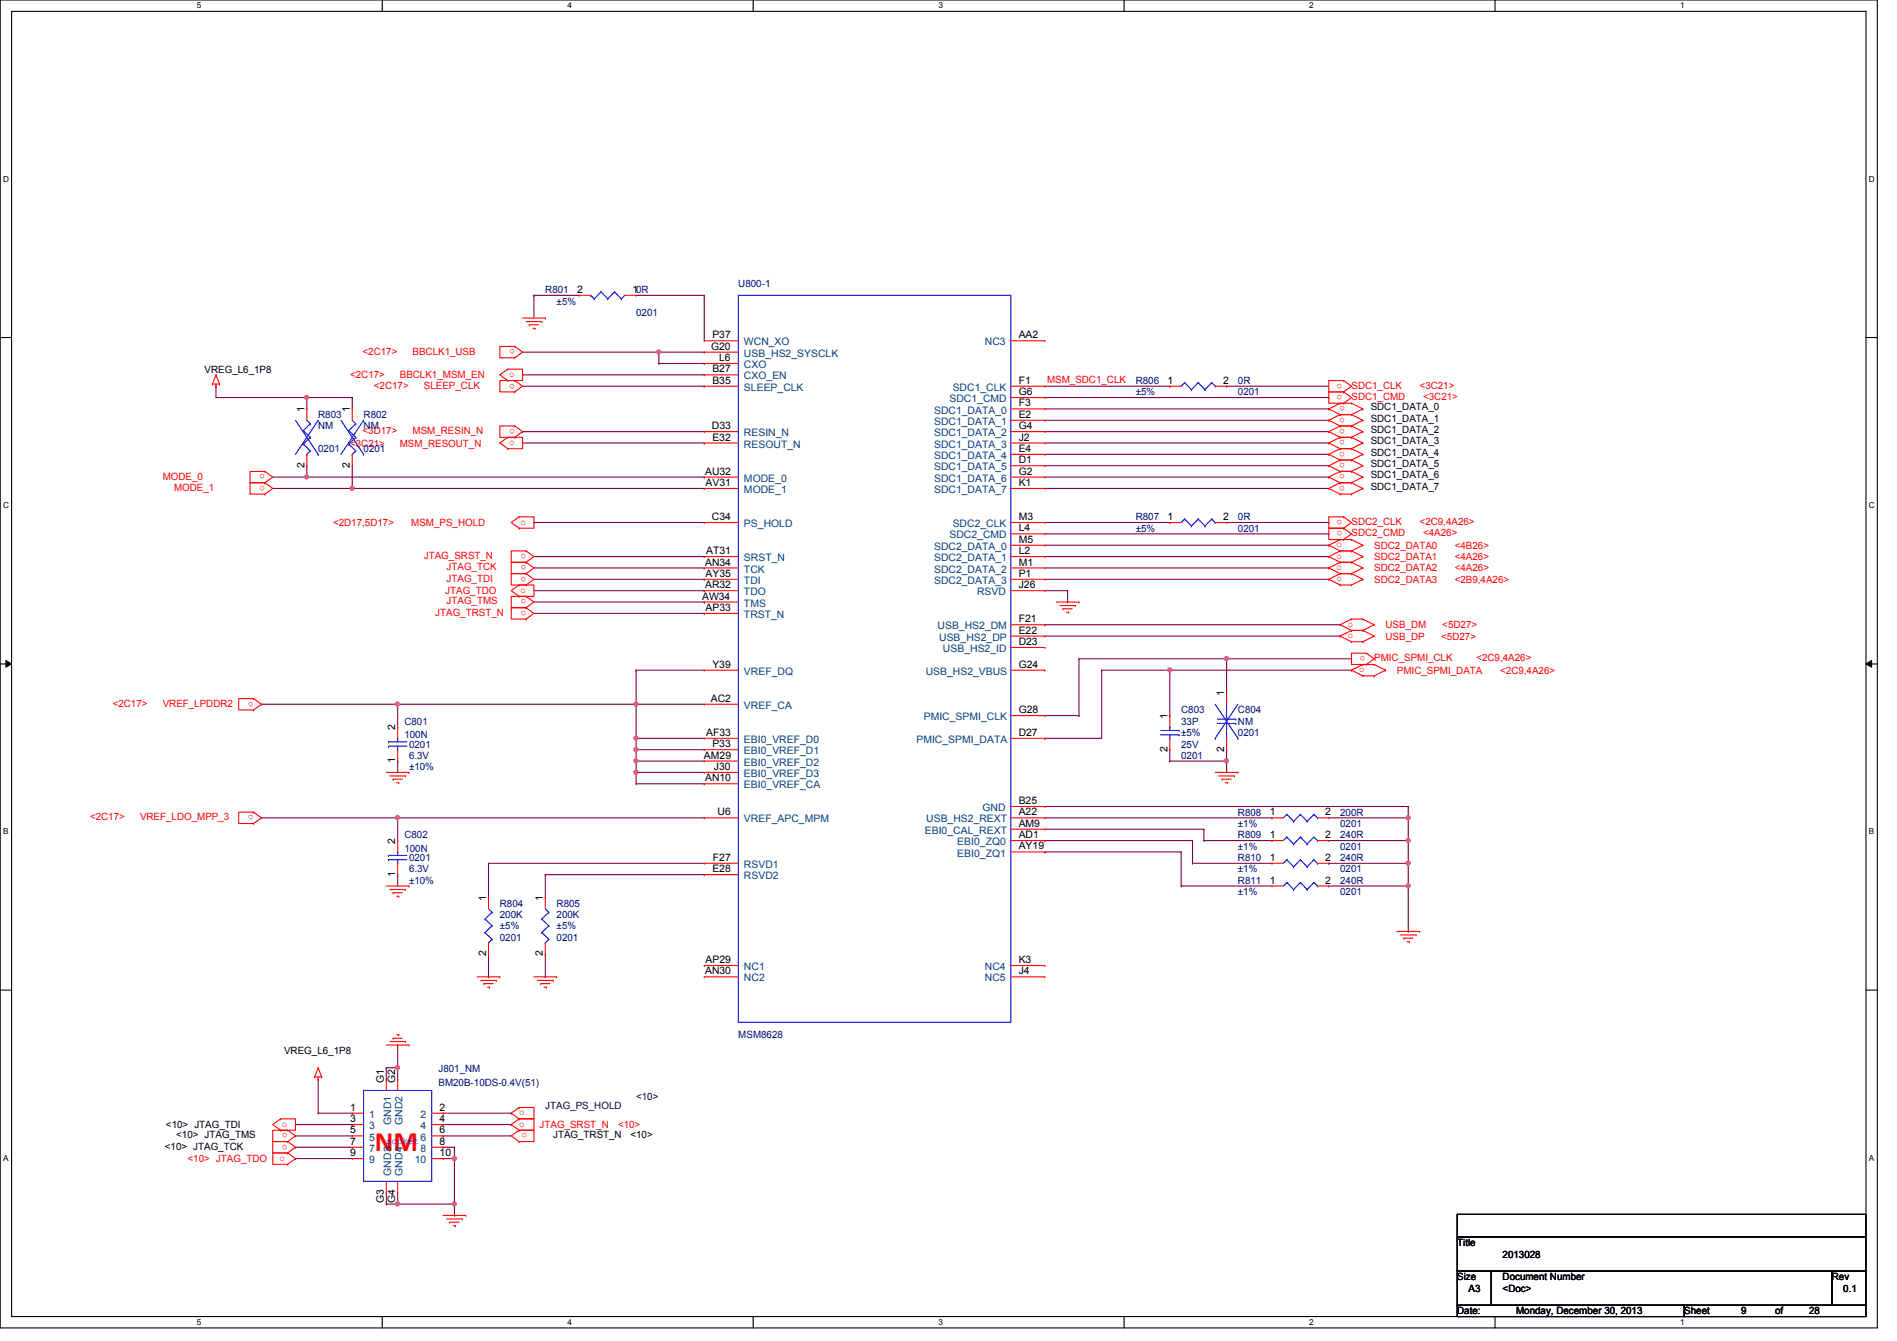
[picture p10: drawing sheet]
<svg xmlns="http://www.w3.org/2000/svg" width="297mm" height="210mm" viewBox="0 0 297 210" stroke-linecap="round" stroke-linejoin="round" font-family="sans-serif">
<path d="M0 0h294v207.9h-294zM1.8 1.8h290.4v204.3h-290.4z" fill="none" stroke="#000" stroke-width=".17"/>
<g fill="#fff">
<path d="M30.8 .2h.7v1.4h-.7z"/>
<path d="M30.8 206.2h.7v1.4h-.7z"/>
</g>
<path d="M59.9 0v1.8M59.9 206.1v1.8" fill="none" stroke="#000" stroke-width=".17"/>
<g fill="#fff">
<path d="M88.9 .2h.6v1.4h-.6z"/>
<path d="M88.9 206.2h.6v1.4h-.6z"/>
</g>
<path d="M117.9 0v1.8M117.9 206.1v1.8" fill="none" stroke="#000" stroke-width=".17"/>
<g fill="#fff">
<path d="M146.9 .2h.7v1.4h-.7z"/>
<path d="M146.9 206.2h.7v1.4h-.7z"/>
</g>
<path d="M176 0v1.8M176 206.1v1.8" fill="none" stroke="#000" stroke-width=".17"/>
<g fill="#fff">
<path d="M205 .2h.7v1.4h-.7z"/>
<path d="M205 206.2h.7v1.4h-.7z"/>
</g>
<path d="M234.1 0v1.8M234.1 206.1v1.8" fill="none" stroke="#000" stroke-width=".17"/>
<g fill="#fff">
<path d="M263.1 .2h.7v1.4h-.7z"/>
<path d="M263.1 206.2h.7v1.4h-.7z"/>
<path d="M.5 27.3h.9v1.4h-.9z"/>
<path d="M292.6 27.3h.9v1.4h-.9z"/>
<path d="M.5 78.4h.9v1.4h-.9z"/>
<path d="M292.6 78.4h.9v1.4h-.9z"/>
</g>
<path d="M0 52.8h1.8M292.2 52.8h1.8" fill="none" stroke="#000" stroke-width=".17"/>
<g fill="#fff">
<path d="M.5 129.5h.8v1.4h-.8z"/>
<path d="M292.6 129.5h.9v1.4h-.9z"/>
</g>
<path d="M0 103.9h1.8M292.2 103.9h1.8" fill="none" stroke="#000" stroke-width=".17"/>
<path d="M.9 103.4l.9 .5-.9 .5zM292.2 103.9l.9-.5v1z" fill="#000"/>
<path d="M.9 103.4l.9 .5-.9 .5zM292.2 103.9l.9-.5v1z" fill="none" stroke="#000" stroke-width=".16"/>
<g fill="#fff">
<path d="M.5 180.5h.8v1.4h-.8z"/>
<path d="M292.6 180.5h.9v1.4h-.9z"/>
</g>
<path d="M0 155h1.8M292.2 155h1.8" fill="none" stroke="#000" stroke-width=".17"/>
<path d="M81.8 55.1h21.4M83.6 46.2h.1M83.6 46.2h7.1M103.2 55.1h.1M110.3 46.2h.1M110.3 46.2v7.1" fill="none" stroke="#800040" stroke-width=".17"/>
<circle cx="103.1" cy="55.1" r=".32" fill="#f0f"/>
<circle cx="103.1" cy="55.1" r=".32" fill="none" stroke="#f0f" stroke-width=".17"/>
<g fill="none" stroke="#800040" stroke-width=".17">
<path d="M81.8 58.7h.1M81.8 58.7h28.5M42.7 74.7h67.6M42.7 76.5h12.5M48 74.7h.1M48 72.9v1.8M55.2 76.5h.1M81.8 67.6h.1M81.8 60.5h28.5M81.8 67.6h28.5M81.8 69.3h28.5M110.3 60.5h.1"/>
<path d="M110.3 69.3h.1M110.3 74.7h.1M83.6 81.8h.1M83.6 81.8h26.7M83.6 87.1h26.7M83.6 88.9h26.7M83.6 90.7h26.7M83.6 92.5h26.7M83.6 94.2h26.7M83.6 96h26.7M110.3 87.1h.1M110.3 88.9h.1"/>
<path d="M110.3 90.7h.1M110.3 92.5h.1M110.3 94.2h.1M110.3 96h.1"/>
</g>
<circle cx="48" cy="74.6" r=".32" fill="#f0f"/>
<circle cx="48" cy="74.6" r=".32" fill="none" stroke="#f0f" stroke-width=".17"/>
<path d="M55.2 76.5h.1M55.2 72.9v3.6M55.2 76.5h55.1M110.3 76.5h.1" fill="none" stroke="#800040" stroke-width=".17"/>
<circle cx="55.1" cy="76.4" r=".32" fill="#f0f"/>
<circle cx="55.1" cy="76.4" r=".32" fill="none" stroke="#f0f" stroke-width=".17"/>
<path d="M33.8 62.2h14.2M48 62.2h.1M55.2 62.2h.1M55.2 62.2v1.8" fill="none" stroke="#800040" stroke-width=".17"/>
<circle cx="48" cy="62.2" r=".32" fill="#f0f"/>
<circle cx="48" cy="62.2" r=".32" fill="none" stroke="#f0f" stroke-width=".17"/>
<path d="M33.8 60.5h.1M33.8 60.5v1.7M48 62.2h.1M48 62.2v1.8M48 62.2h7.2M55.2 62.2h.1M99.6 104.9h.1M99.6 104.9h10.7M99.6 104.9v5.3" fill="none" stroke="#800040" stroke-width=".17"/>
<circle cx="99.6" cy="110.2" r=".32" fill="#f0f"/>
<circle cx="99.6" cy="110.2" r=".32" fill="none" stroke="#f0f" stroke-width=".17"/>
<path d="M99.6 110.2h.1M99.6 115.6h.1M99.6 117.3h.1M99.6 110.2h10.7M99.6 110.2v7.1M99.6 115.6h10.7M99.6 122.7h10.7M110.3 122.7h.1" fill="none" stroke="#800040" stroke-width=".17"/>
<circle cx="99.6" cy="115.5" r=".32" fill="#f0f"/>
<circle cx="99.6" cy="115.5" r=".32" fill="none" stroke="#f0f" stroke-width=".17"/>
<path d="M99.6 117.3h.1M99.6 119.1h.1M99.6 117.3h10.7M99.6 117.3v1.8" fill="none" stroke="#800040" stroke-width=".17"/>
<circle cx="99.6" cy="117.3" r=".32" fill="#f0f"/>
<circle cx="99.6" cy="117.3" r=".32" fill="none" stroke="#f0f" stroke-width=".17"/>
<circle cx="99.6" cy="119.1" r=".32" fill="#f0f"/>
<circle cx="99.6" cy="119.1" r=".32" fill="none" stroke="#f0f" stroke-width=".17"/>
<path d="M99.6 119.1h.1M99.6 119.1h10.7M99.6 119.1v3.6M99.6 120.9h.1M99.6 122.7h.1M99.6 120.9h10.7" fill="none" stroke="#800040" stroke-width=".17"/>
<circle cx="99.6" cy="120.9" r=".32" fill="#f0f"/>
<circle cx="99.6" cy="120.9" r=".32" fill="none" stroke="#f0f" stroke-width=".17"/>
<path d="M40.9 110.2h.1M40.9 110.2h58.7M62.3 110.2h.1M62.3 110.2v3.6" fill="none" stroke="#800040" stroke-width=".17"/>
<circle cx="62.2" cy="110.2" r=".32" fill="#f0f"/>
<circle cx="62.2" cy="110.2" r=".32" fill="none" stroke="#f0f" stroke-width=".17"/>
<path d="M62.3 119.1h.1M62.3 119.1v1.8M40.9 128h.1M40.9 128h69.4M62.3 136.9h.1M62.3 128h.1M62.3 128v3.6M62.3 136.9v1.8" fill="none" stroke="#800040" stroke-width=".17"/>
<circle cx="62.2" cy="128" r=".32" fill="#f0f"/>
<circle cx="62.2" cy="128" r=".32" fill="none" stroke="#f0f" stroke-width=".17"/>
<g fill="none" stroke="#800040" stroke-width=".17">
<path d="M163.6 60.5h19.6M163.6 62.2h44.5M163.6 64h44.5M163.6 65.8h44.5M163.6 67.6h44.5M163.6 69.3h44.5M163.6 71.1h44.5M163.6 72.9h44.5M163.6 74.7h44.5M163.6 76.5h44.5M183.2 60.5h.1M192.1 60.5h.1"/>
<path d="M192.1 60.5h16M208.1 62.2h.1M208.1 64h.1M208.1 65.8h.1M208.1 67.6h.1M208.1 69.3h.1M208.1 71.1h.1M208.1 72.9h.1M208.1 74.7h.1M208.1 76.5h.1M163.6 97.8h.1M163.6 81.8h19.6"/>
<path d="M163.6 83.6h44.5M163.6 85.3h44.5M163.6 87.1h44.5M163.6 88.9h44.5M163.6 90.7h44.5M163.6 92.5h3.6M163.6 97.8h46.2M163.6 99.6h46.2M167.2 92.5h.1M167.2 94.2h.1M167.2 92.5v1.7M183.2 81.8h.1"/>
<path d="M192.1 81.8h16M208.1 81.8h.1M208.1 83.6h.1M208.1 85.3h.1M208.1 87.1h.1M208.1 88.9h.1M208.1 90.7h.1M209.8 99.6h.1M163.6 115.6h.1M163.6 112h5.3M168.9 112h.1M168.9 103.1h.1"/>
<path d="M168.9 103.1v8.9M168.9 103.1h23.2M172.5 104.9h.1M172.5 104.9h10.7M172.5 104.9v10.7h-8.9M183.2 104.9h.1M192.1 103.1h.1M192.1 103.1v5.4M76.5 135.1h.1M76.5 135.1h33.8M76.5 135.1v5.4M85.4 136.9h.1"/>
<path d="M85.4 136.9v3.6M85.4 136.9h24.9M110.3 136.9h.1M76.5 140.5h.1M76.5 152.9h.1M76.5 149.4v3.5M85.4 152.9h.1M85.4 149.4v3.5"/>
</g>
<circle cx="192" cy="103.1" r=".32" fill="#f0f"/>
<circle cx="192" cy="103.1" r=".32" fill="none" stroke="#f0f" stroke-width=".17"/>
<path d="M183.2 112h.1M183.2 104.9v7.1M192.1 103.1h19.5M211.6 103.1h.1" fill="none" stroke="#800040" stroke-width=".17"/>
<circle cx="183.1" cy="104.9" r=".32" fill="#f0f"/>
<circle cx="183.1" cy="104.9" r=".32" fill="none" stroke="#f0f" stroke-width=".17"/>
<path d="M183.2 119.1h.1M183.2 104.9h28.4M183.2 117.3v1.8M183.2 119.1h8.9M192.1 119.1h.1M211.6 104.9h.1" fill="none" stroke="#800040" stroke-width=".17"/>
<circle cx="192" cy="119.1" r=".32" fill="#f0f"/>
<circle cx="192" cy="119.1" r=".32" fill="none" stroke="#f0f" stroke-width=".17"/>
<path d="M192.1 119.1h.1M192.1 117.3h.1M192.1 117.3v3.6M163.6 126.2h56.9M208.1 128h12.4M220.5 126.2h.1M220.5 128h.1M220.5 131.6h.1M220.5 126.2v5.4" fill="none" stroke="#800040" stroke-width=".17"/>
<circle cx="220.5" cy="128" r=".32" fill="#f0f"/>
<circle cx="220.5" cy="128" r=".32" fill="none" stroke="#f0f" stroke-width=".17"/>
<circle cx="220.5" cy="131.5" r=".32" fill="#f0f"/>
<circle cx="220.5" cy="131.5" r=".32" fill="none" stroke="#f0f" stroke-width=".17"/>
<g fill="none" stroke="#800040" stroke-width=".17">
<path d="M163.6 131.6h.1M163.6 128h35.6M163.6 129.8h24.9M163.6 131.6h23.1M186.7 135.1h.1M186.7 131.6h.1M186.7 135.1h12.5M186.7 131.6v3.5M188.5 129.8h.1M188.5 131.6h.1M188.5 129.8v1.8M188.5 131.6h10.7"/>
<path d="M199.2 128h.1M199.2 131.6h.1M208.1 135.1h.1M208.1 131.6h12.4M208.1 135.1h12.4M220.5 131.6h.1M220.5 135.1h.1M220.5 138.7h.1M220.5 131.6v7.1"/>
</g>
<circle cx="220.5" cy="135.1" r=".32" fill="#f0f"/>
<circle cx="220.5" cy="135.1" r=".32" fill="none" stroke="#f0f" stroke-width=".17"/>
<path d="M185 133.3h.1M185 138.7h.1M185 133.3v5.4M185 138.7h14.2M208.1 138.7h12.4M220.5 138.7h.1M220.5 138.7v7.1M220.5 145.8h.1" fill="none" stroke="#800040" stroke-width=".17"/>
<circle cx="220.5" cy="138.7" r=".32" fill="#f0f"/>
<circle cx="220.5" cy="138.7" r=".32" fill="none" stroke="#f0f" stroke-width=".17"/>
<g fill="none" stroke="#800040" stroke-width=".17">
<path d="M83.6 46.2h.1M83.6 46.2v3.6M99.6 46.2h10.7M110.3 46.2h.1M163.6 133.3h.1M163.6 133.3h21.4M69.4 177.8h.1M69.4 179.6h1.8M69.4 174.2h10.6M69.4 177.8h10.6M71.2 179.6h.1M71.2 179.6v1.8"/>
<path d="M80 174.2h.1M46.3 181.4h.1M46.3 181.4h8.9M60.5 188.5h.1M60.5 186.7v1.8M62.3 188.5h.1M62.3 186.7v1.8M62.3 188.5h8.9M71.2 181.4h.1M71.2 188.5h.1"/>
</g>
<circle cx="62.2" cy="188.4" r=".32" fill="#f0f"/>
<circle cx="62.2" cy="188.4" r=".32" fill="none" stroke="#f0f" stroke-width=".17"/>
<path d="M60.5 188.5h1.8M62.3 188.5h.1M71.2 190.2h.1M71.2 188.5h.1M71.2 181.4v8.8" fill="none" stroke="#800040" stroke-width=".17"/>
<circle cx="71.1" cy="181.3" r=".32" fill="#f0f"/>
<circle cx="71.1" cy="181.3" r=".32" fill="none" stroke="#f0f" stroke-width=".17"/>
<circle cx="71.1" cy="188.4" r=".32" fill="#f0f"/>
<circle cx="71.1" cy="188.4" r=".32" fill="none" stroke="#f0f" stroke-width=".17"/>
<path d="M60.5 167.1h.1M60.5 167.1h1.8M60.5 167.1v1.8M62.3 167.1h.1M62.3 167.1v1.8" fill="none" stroke="#800040" stroke-width=".17"/>
<circle cx="62.2" cy="167.1" r=".32" fill="#f0f"/>
<circle cx="62.2" cy="167.1" r=".32" fill="none" stroke="#f0f" stroke-width=".17"/>
<g fill="none" stroke="#800040" stroke-width=".17">
<path d="M103.2 56.9h.1M103.2 56.9h7.1M110.3 56.9h.1M110.3 55.1h.1M110.3 55.1h-7.1v1.8M46.3 176h.1M46.3 179.6h.1M46.3 177.8h.1M46.3 176h8.9M46.3 179.6h8.9M46.3 177.8h8.9M49.8 174.2h.1"/>
<path d="M49.8 168.9h.1M49.8 174.2h5.4M49.8 168.9v5.3M62.3 163.6h.1M62.3 163.6v3.5M69.4 176h10.6M80 176h.1M69.4 181.4h1.8M71.2 181.4h.1"/>
</g>
<g fill="none" stroke="#f00" stroke-width=".17">
<path d="M33.8 58.7h.1M33.8 58.7l-.5 1.4M33.8 58.7l.6 1.4M79.5 57.8h.1M79.5 59.6h.1M79.5 57.8h2.3v1.8h-2.3M79.5 57.8l-1.2 .9 1.2 .9M80.6 56h.1M80.6 54.2h.1M80.6 54.2h-2.3v1.8h2.3M80.6 59.6h.1M80.6 59.6h-2.3v1.7h2.3"/>
<path d="M80.6 54.2l1.2 .9-1.2 .9M80.6 59.6l1.2 .9-1.2 .8M81.8 49.8h3.6M82.4 50.3h2.4M82.9 50.8h.1M82.9 50.8h1.4M83.4 51.4h.4M83.8 51.4h.1M84.8 50.3h.1M85.4 49.8h.1M90.7 46.2h.1M90.7 46.2h1.8"/>
<path d="M97.8 46.2h1.8M99.6 46.2h.1M110.3 53.3h.1M110.3 55.1h.1M110.3 56.9h.1M110.3 58.7h.1M110.3 53.3h5.3M110.3 55.1h5.3M110.3 56.9h5.3M110.3 58.7h5.3M158.3 53.3h5.3M163.6 53.3h.1"/>
<path d="M210.4 59.6h.1M210.4 59.6h-2.3v1.7h2.3M210.4 59.6l1.2 .9-1.2 .8M33.3 60.1h.1M33.3 60.1h1.1M33.8 60.5h.1M33.8 60.1v.4M34.4 60.1h.1M41.5 75.6h.1M41.5 73.8h.1M41.5 73.8h-2.3v1.8h2.3M41.5 77.3h.1"/>
<path d="M41.5 75.6h-2.3v1.7h2.3M41.5 73.8l1.2 .9-1.2 .9M41.5 75.6l1.2 .9-1.2 .8M48 64h.1M48 72.9h.1M48 64v1.8M48 71.1v1.8M55.2 64h.1M55.2 72.9h.1M55.2 64v1.8M55.2 71.1v1.8M79.5 68.5h.1"/>
<path d="M79.5 70.2h.1M79.5 68.5h2.3v1.7h-2.3M79.5 68.5l-1.2 .8 1.2 .9M80.6 61.3h.1M80.6 68.5h.1M80.6 66.7h.1M80.6 66.7h-2.3v1.8h2.3M80.6 66.7l1.2 .9-1.2 .9M110.3 60.5h.1M110.3 67.6h.1M110.3 69.3h.1M110.3 74.7h.1"/>
<path d="M110.3 76.5h.1M110.3 60.5h5.3M110.3 67.6h5.3M110.3 69.3h5.3M110.3 74.7h5.3M110.3 76.5h5.3M158.3 60.5h5.3M158.3 67.6h5.3M158.3 69.3h5.3M158.3 74.7h5.3M158.3 76.5h5.3M158.3 62.2h5.3"/>
<path d="M158.3 64h5.3M158.3 65.8h5.3M158.3 71.1h5.3M158.3 72.9h5.3M163.6 60.5h.1M163.6 62.2h.1M163.6 64h.1M163.6 65.8h.1M163.6 67.6h.1M163.6 69.3h.1M163.6 71.1h.1M163.6 72.9h.1"/>
<path d="M163.6 74.7h.1M163.6 76.5h.1M183.2 60.5h.1M183.2 60.5h1.8M190.3 60.5h1.8M192.1 60.5h.1M208.1 64h.1M208.1 65.8h.1M208.1 67.6h.1M208.1 69.3h.1M208.1 71.1h.1M208.1 72.9h.1"/>
<path d="M208.1 74.7h.1M208.1 76.5h.1M208.1 64l1.7 .9M208.1 65.8l1.7 .9M208.1 67.6l1.7 .9M208.1 69.3l1.7 .9M208.1 71.1l1.7 .9M208.1 72.9l1.7 .9M208.1 74.7l1.7 .9M208.1 76.5l1.7 .8M209.8 64.9h.1M209.8 63.1h.1"/>
<path d="M209.8 66.7h.1M209.8 68.5h.1M209.8 70.2h.1M209.8 72h.1M209.8 73.8h.1M209.8 75.6h.1M209.8 77.3h.1M209.8 64.9h1.8M209.8 63.1h1.8M209.8 63.1l-1.7 .9M209.8 66.7h1.8M209.8 64.9l-1.7 .9"/>
<path d="M209.8 68.5h1.8M209.8 66.7l-1.7 .9M209.8 70.2h1.8M209.8 68.5l-1.7 .8M209.8 72h1.8M209.8 70.2l-1.7 .9M209.8 73.8h1.8M209.8 72l-1.7 .9M209.8 75.6h1.8M209.8 73.8l-1.7 .9M209.8 77.3h1.8M209.8 75.6l-1.7 .9"/>
<path d="M210.4 61.3h.1M210.4 63.1h.1M210.4 61.3h-2.3v1.8h2.3M210.4 61.3l1.2 .9-1.2 .9M211.6 64.9h.1M211.6 63.1h.1M211.6 66.7h.1M211.6 68.5h.1M211.6 70.2h.1M211.6 72h.1M211.6 73.8h.1M211.6 75.6h.1"/>
<path d="M211.6 77.3h.1M211.6 63.1l1.8 .9M211.6 64.9l1.8 .9M211.6 66.7l1.8 .9M211.6 68.5l1.8 .8M211.6 70.2l1.8 .9M211.6 72l1.8 .9M211.6 73.8l1.8 .9M211.6 75.6l1.8 .9M213.4 64h.1M213.4 65.8h.1M213.4 67.6h.1"/>
<path d="M213.4 69.3h.1M213.4 71.1h.1M213.4 72.9h.1M213.4 74.7h.1M213.4 76.5h.1M213.4 64l-1.8 .9M213.4 65.8l-1.8 .9M213.4 67.6l-1.8 .9M213.4 69.3l-1.8 .9M213.4 71.1l-1.8 .9M213.4 72.9l-1.8 .9M213.4 74.7l-1.8 .9"/>
<path d="M213.4 76.5l-1.8 .8M81.3 80.9h.1M81.3 82.7h.1M81.3 80.9h2.3v1.8h-2.3M81.3 91.6h.1M81.3 93.3h.1M81.3 91.6h2.3v1.7h-2.3M81.3 80.9l-1.3 .9 1.3 .9M81.3 91.6l-1.3 .9 1.3 .8M82.4 88h.1M82.4 86.2h.1M82.4 86.2h-2.4v1.8h2.4"/>
<path d="M82.4 89.8h.1M82.4 88h-2.4v1.8h2.4M82.4 95.1h.1M82.4 93.3h.1M82.4 93.3h-2.4v1.8h2.4M82.4 96.9h.1M82.4 95.1h-2.4v1.8h2.4M82.4 91.6h.1M82.4 89.8h-2.4v1.8h2.4M82.4 86.2l1.2 .9-1.2 .9M82.4 88l1.2 .9-1.2 .9M82.4 93.3l1.2 .9-1.2 .9"/>
<path d="M82.4 95.1l1.2 .9-1.2 .9M82.4 89.8l1.2 .9-1.2 .9M110.3 81.8h.1M110.3 87.1h.1M110.3 88.9h.1M110.3 90.7h.1M110.3 92.5h.1M110.3 94.2h.1M110.3 96h.1M110.3 94.2h5.3M110.3 81.8h5.3M110.3 87.1h5.3"/>
<path d="M110.3 88.9h5.3M110.3 90.7h5.3M110.3 92.5h5.3M110.3 96h5.3M158.3 81.8h5.3M158.3 87.1h5.3M158.3 88.9h5.3M158.3 90.7h5.3M158.3 92.5h5.3M158.3 83.6h5.3M158.3 85.3h5.3M158.3 97.8h5.3"/>
<path d="M158.3 99.6h5.3M163.6 81.8h.1M163.6 83.6h.1M163.6 85.3h.1M163.6 87.1h.1M163.6 88.9h.1M163.6 90.7h.1M163.6 92.5h.1M163.6 97.8h.1M163.6 99.6h.1M165.4 94.2h3.5M165.9 94.8h2.5"/>
<path d="M166.5 95.3h.1M166.5 95.3h1.4M167 95.8h.3M167.3 95.8h.1M168.4 94.8h.1M168.9 94.2h.1M183.2 81.8h.1M183.2 81.8h1.8M190.3 81.8h1.8M192.1 81.8h.1M208.1 85.3h.1M208.1 87.1h.1"/>
<path d="M208.1 88.9h.1M208.1 90.7h.1M208.1 85.3l1.7 .9M208.1 87.1l1.7 .9M208.1 88.9l1.7 .9M208.1 90.7l1.7 .9M209.8 84.5h.1M209.8 86.2h.1M209.8 88h.1M209.8 89.8h.1M209.8 91.6h.1M209.8 97.8h.1"/>
<path d="M209.8 99.6h.1M209.8 84.5l-1.7 .8M209.8 84.5h1.8M209.8 86.2h1.8M209.8 86.2l-1.7 .9M209.8 88h1.8M209.8 88l-1.7 .9M209.8 89.8h1.8M209.8 89.8l-1.7 .9M209.8 91.6h1.8M209.8 97.8l1.8 .9M209.8 99.6l1.8 .9"/>
<path d="M210.4 82.7h.1M210.4 80.9h.1M210.4 80.9h-2.3v1.8h2.3M210.4 84.5h.1M210.4 82.7h-2.3v1.8h2.3M210.4 80.9l1.2 .9-1.2 .9M210.4 82.7l1.2 .9-1.2 .9M211.6 84.5h.1M211.6 86.2h.1M211.6 88h.1M211.6 89.8h.1M211.6 91.6h.1"/>
<path d="M211.6 96.9h.1M211.6 98.7h.1M211.6 84.5l1.8 .8M211.6 86.2l1.8 .9M211.6 88l1.8 .9M211.6 89.8l1.8 .9M211.6 96.9l-1.8 .9M211.6 96.9h1.8M211.6 98.7h1.8M211.6 98.7l-1.8 .9M213.4 85.3h.1M213.4 87.1h.1"/>
<path d="M213.4 88.9h.1M213.4 90.7h.1M213.4 96.9h.1M213.4 98.7h.1M213.4 85.3l-1.8 .9M213.4 87.1l-1.8 .9M213.4 88.9l-1.8 .9M213.4 90.7l-1.8 .9M213.4 96.9l1.8 .9M213.4 98.7l1.8 .9M215.2 97.8h.1M215.2 99.6h.1"/>
<path d="M215.2 97.8l-1.8 .9M215.2 99.6l-1.8 .9M39.7 111.1h.1M39.7 109.3h.1M39.7 109.3h-2.3v1.8h2.3M39.7 109.3l1.2 .9-1.2 .9M62.3 119.1h.1M62.3 113.8h.1M62.3 113.8v1.8M62.3 117.3v1.8M110.3 104.9h.1M110.3 110.2h.1"/>
<path d="M110.3 115.6h.1M110.3 117.3h.1M110.3 119.1h.1M110.3 104.9h5.3M110.3 110.2h5.3M110.3 115.6h5.3M110.3 117.3h5.3M110.3 119.1h5.3M158.3 104.9h5.3M158.3 115.6h5.3M158.3 101.3h5.3M158.3 112h5.3"/>
<path d="M163.6 101.3h.1M163.6 104.9h.1M163.6 112h.1M163.6 115.6h.1M183.2 112h.1M183.2 117.3h.1M183.2 112v1.8M183.2 115.6v1.7M192.1 108.5h.1M192.1 117.3h.1M192.1 108.5v1.7M192.1 115.6v1.7"/>
<path d="M211.6 100.5h.1M211.6 104.9h.1M211.6 100.5h1.8M211.6 104.9l1.8 .9M213.4 100.5h.1M213.4 104h.1M213.4 105.8h.1M213.4 104l-1.8 .9M213.4 104h1.8M213.4 105.8h1.8M213.9 104h.1M213.9 102.2h.1"/>
<path d="M213.9 102.2h-2.3v1.8h2.3M213.9 102.2l1.3 .9-1.3 .9M215.2 104h.1M215.2 105.8h.1M215.2 104l1.8 .9M217 104.9h.1M217 104.9l-1.8 .9M39.7 128.9h.1M39.7 127.1h.1M39.7 127.1h-2.3v1.8h2.3M39.7 127.1l1.2 .9-1.2 .9M60.5 120.9h3.5"/>
<path d="M60.5 138.7h3.5M61 121.5h2.5M61 139.2h2.5M61.5 122h.1M61.5 139.7h.1M61.5 122h1.5M61.5 139.7h1.5M62.1 122.5h.3M62.3 136.9h.1M62.3 131.6h.1M62.3 131.6v1.7M62.3 135.1v1.8"/>
<path d="M62.4 122.5h.1M63.5 121.5h.1M63.5 139.2h.1M64 120.9h.1M64 138.7h.1M110.3 120.9h.1M110.3 122.7h.1M110.3 128h.1M110.3 135.1h.1M110.3 136.9h.1M110.3 120.9h5.3M110.3 135.1h5.3"/>
<path d="M110.3 128h5.3M110.3 122.7h5.3M110.3 136.9h5.3M158.3 131.6h5.3M158.3 128h5.3M158.3 126.2h5.3M158.3 129.8h5.3M158.3 133.3h5.3M163.6 126.2h.1M163.6 128h.1M163.6 129.8h.1M163.6 131.6h.1"/>
<path d="M163.6 133.3h.1M190.3 120.9h3.5M190.8 121.5h2.5M191.3 122h.1M191.3 122h1.5M191.9 122.5h.3M192.2 122.5h.1M193.3 121.5h.1M193.8 120.9h.1M199.2 131.6h.1M199.2 135.1h.1M199.2 128h.1"/>
<path d="M199.2 138.7h.1M199.2 138.7h1.8M199.2 131.6h1.8M199.2 135.1h1.8M199.2 128h1.8M206.3 138.7h1.8M206.3 131.6h1.8M206.3 135.1h1.8M206.3 128h1.8M208.1 131.6h.1M208.1 135.1h.1M208.1 128h.1"/>
<path d="M208.1 138.7h.1M62.1 140.3h.3M62.4 140.3h.1M74.7 152.9h3.6M75.3 153.5h2.4M75.8 154h.1M75.8 154h1.4M76.3 154.5h.4M76.5 140.5h.1M76.5 149.4h.1M76.5 140.5v1.7M76.5 147.6v1.8"/>
<path d="M76.7 154.5h.1M77.7 153.5h.1M78.3 152.9h.1M83.6 152.9h3.6M84.2 153.5h2.4M84.7 154h.1M84.7 154h1.4M85.2 154.5h.4M85.4 140.5h.1M85.4 149.4h.1M85.4 140.5v1.7M85.4 147.6v1.8"/>
<path d="M85.6 154.5h.1M86.6 153.5h.1M87.2 152.9h.1M110.3 151.1h.1M110.3 152.9h.1M110.3 152.9h5.3M110.3 151.1h5.3M158.3 152.9h5.3M158.3 151.1h5.3M163.6 151.1h.1M163.6 152.9h.1M218.7 145.8h3.6"/>
<path d="M219.3 146.3h2.4M219.8 146.9h.1M219.8 146.9h1.4M220.3 147.4h.4M220.7 147.4h.1M221.7 146.3h.1M222.3 145.8h.1M43.9 175.1h.1M43.9 176.9h.1M43.9 175.1h2.4v1.8h-2.4M43.9 175.1l-1.2 .9 1.2 .9M45 178.7h.1"/>
<path d="M45 178.7h-2.3v1.8h2.3M45 176.9h.1M45 176.9h-2.3v1.8h2.3M45 178.7l1.3 .9-1.3 .9M45 176.9l1.3 .9-1.3 .9M49.3 168.6h.1M49.3 168.6h1.1M49.8 168.9h.1M49.8 167.1h.1M49.8 168.6v.3M49.8 167.1l-.5 1.5M49.8 167.1l.6 1.5"/>
<path d="M50.4 168.6h.1M55.2 174.2h.1M55.2 176h.1M55.2 177.8h.1M55.2 179.6h.1M55.2 174.2h1.7M55.2 176h1.7M55.2 177.8h1.7M55.2 179.6h1.7M60.5 168.9h.1M60.5 163.6h3.5M60.5 168.9v1.8"/>
<path d="M61 163h2.5M61.5 162.5h.1M61.5 162.5h1.5M62.1 162h.3M62.3 168.9h.1M62.3 168.9v1.8M62.4 162h.1M63.5 163h.1M64 163.6h.1M67.6 174.2h1.8M67.6 176h1.8M67.6 177.8h1.8"/>
<path d="M67.6 179.6h1.8M69.4 174.2h.1M69.4 176h.1M69.4 177.8h.1M69.4 179.6h.1M81.3 175.1h.1M81.3 176.9h.1M81.3 175.1h2.3v1.8h-2.3M81.3 178.7h.1M81.3 176.9h2.3v1.8h-2.3M81.3 173.4h.1M81.3 173.4h2.3v1.7h-2.3"/>
<path d="M81.3 175.1l-1.3 .9 1.3 .9M81.3 176.9l-1.3 .9 1.3 .9M81.3 173.4l-1.3 .8 1.3 .9M45 180.5h.1M45 182.2h.1M45 180.5h-2.3v1.7h2.3M45 180.5l1.3 .9-1.3 .8M55.2 181.4h.1M55.2 181.4h1.7M60.5 186.7h.1M60.5 184.9v1.8M62.3 186.7h.1"/>
<path d="M62.3 184.9v1.8M67.6 181.4h1.8M69.4 181.4h.1M69.4 190.2h3.5M69.9 190.8h2.5M70.4 191.3h.1M70.4 191.3h1.5M71 191.9h.3M71.3 191.9h.1M72.4 190.8h.1M72.9 190.2h.1"/>
</g>
<path d="M228.2 190.1h64v3.5h-64zM228.2 193.6h64v5.4h-64zM228.2 199h5.3v5.3h-5.3zM233.5 199h53.3v5.3h-53.3zM286.8 199h5.4v5.3h-5.4zM228.2 204.3h35.5v1.8h-35.5zM263.7 204.3h28.5v1.8h-28.5z" fill="none" stroke="#000" stroke-width=".17"/>
<g fill="none" stroke="#00f" stroke-width=".17">
<path d="M92.5 46.2h.1M92.5 46.2l.5 .6M93 46.8h.1M94.1 45.7h.1M94.1 45.7l1.1 1.1M94.1 45.7l-1.1 1.1M95.2 46.8h.1M96.2 45.7h.1M96.2 45.7l1.1 1.1M96.2 45.7l-1 1.1M97.3 46.8h.1M97.8 46.2l-.5 .6"/>
<path d="M115.6 46.2h42.7v113.8h-42.7zM185.5 59.9h.1M185.5 59.9l-.5 .6M185.5 59.9l1.1 1.1M187.6 59.9h.1M187.6 59.9l-1 1.1M187.6 59.9l1.1 1.1M189.7 59.9h.1M189.7 59.9l-1 1.1M189.7 59.9l.6 .6M46.3 65.8l3.5 5.3M47.5 67.4h.1"/>
<path d="M47.5 69.5h.1M47.5 67.4l1.1 1.1M47.5 69.5l1.1 1.1M48 71.1h.1M48 65.8l.6 .5M48.6 66.3h.1M48.6 68.5h.1M48.6 70.6h.1M48.6 66.3l-1.1 1.1M48.6 68.5l-1.1 1M48.6 70.6l-.6 .5M49.8 65.8h.1"/>
<path d="M49.8 71.1h.1M49.8 65.8l-3.5 5.3M53.4 65.8l3.5 5.3M54.6 67.4h.1M54.6 69.5h.1M54.6 67.4l1.1 1.1M54.6 69.5l1.1 1.1M55.2 71.1h.1M55.2 65.8l.5 .5M55.7 66.3h.1M55.7 68.5h.1M55.7 70.6h.1"/>
<path d="M55.7 66.3l-1.1 1.1M55.7 68.5l-1.1 1M55.7 70.6l-.5 .5M56.9 65.8h.1M56.9 71.1h.1M56.9 65.8l-3.5 5.3M186.6 61h.1M188.7 61h.1M190.3 60.5h.1M185.5 81.2h.1M185.5 81.2l-.5 .6M185.5 81.2l1.1 1.1"/>
<path d="M186.6 82.3h.1M187.6 81.2h.1M187.6 81.2l-1 1.1M187.6 81.2l1.1 1.1M188.7 82.3h.1M189.7 81.2h.1M189.7 81.2l-1 1.1M189.7 81.2l.6 .6M190.3 81.8h.1M60.8 116.8h.1M60.8 116.1h.1M60.8 116.8h2.9"/>
<path d="M60.8 116.1h2.9M62.3 117.3h.1M62.3 115.6h.1M62.3 115.6v.5M62.3 116.8v.5M181.7 114.3h2.9M181.7 115h2.9M183.2 113.8h.1M183.2 115.6h.1M183.2 113.8v.5M183.2 115v.6M184.6 114.3h.1"/>
<path d="M184.6 115h.1M190.3 115.6h.1M190.3 110.2l3.5 5.4M190.6 112.6h2.9M190.6 113.2h2.9M192.1 110.2h.1M192.1 115.6h.1M192.1 110.2v2.4M192.1 113.2v2.4M193.5 112.6h.1M193.5 113.2h.1M193.8 115.6h.1"/>
<path d="M193.8 110.2l-3.5 5.4M60.8 134.6h.1M60.8 133.9h.1M60.8 134.6h2.9M60.8 133.9h2.9M62.3 135.1h.1M62.3 133.3h.1M62.3 133.3v.6M62.3 134.6v.5M201.5 131h.1M201.5 134.6h.1M201.5 127.5h.1"/>
<path d="M201.5 138.1h.1M201.5 131l-.5 .6M201.5 131l1.1 1.1M201.5 134.6l-.5 .5M201.5 134.6l1.1 1.1M201.5 127.5l-.5 .5M201.5 127.5l1.1 1.1M201.5 138.1l-.5 .6M201.5 138.1l1.1 1.1M202.6 132.1h.1M202.6 135.7h.1M202.6 128.6h.1"/>
<path d="M202.6 139.2h.1M203.6 131h.1M203.6 134.6h.1M203.6 127.5h.1M203.6 138.1h.1M203.6 131l-1 1.1M203.6 131l1.1 1.1M203.6 134.6l-1 1.1M203.6 134.6l1.1 1.1M203.6 127.5l-1 1.1M203.6 127.5l1.1 1.1M203.6 138.1l-1 1.1"/>
<path d="M203.6 138.1l1.1 1.1M204.7 132.1h.1M204.7 135.7h.1M204.7 128.6h.1M204.7 139.2h.1M205.7 131h.1M205.7 134.6h.1M205.7 127.5h.1M205.7 138.1h.1M205.7 131l-1 1.1M205.7 131l.6 .6M205.7 134.6l-1 1.1"/>
<path d="M205.7 134.6l.6 .5M205.7 127.5l-1 1.1M205.7 127.5l.6 .5M205.7 138.1l-1 1.1M205.7 138.1l.6 .6M206.3 131.6h.1M206.3 135.1h.1M206.3 128h.1M206.3 138.7h.1M75.9 143.8h.1M75.9 146h.1M75.9 143.8l1.1 1.1"/>
<path d="M75.9 146l1.1 1M76.5 147.6h.1M76.5 142.2l.5 .6M77 142.8h.1M77 144.9h.1M77 147h.1M77 142.8l-1.1 1M77 144.9l-1.1 1.1M77 147l-.5 .6M84.8 143.8h.1M84.8 146h.1M84.8 143.8l1.1 1.1"/>
<path d="M84.8 146l1.1 1M85.4 147.6h.1M85.4 142.2l.5 .6M85.9 142.8h.1M85.9 144.9h.1M85.9 147h.1M85.9 142.8l-1.1 1M85.9 144.9l-1.1 1.1M85.9 147l-.5 .6M56.9 170.7h10.7v14.2h-10.7z"/>
</g>
<circle cx="103.1" cy="55.1" r=".32" fill="#f0f"/>
<circle cx="103.1" cy="55.1" r=".32" fill="none" stroke="#f0f" stroke-width=".17"/>
<circle cx="48" cy="74.6" r=".32" fill="#f0f"/>
<circle cx="48" cy="74.6" r=".32" fill="none" stroke="#f0f" stroke-width=".17"/>
<circle cx="55.1" cy="76.4" r=".32" fill="#f0f"/>
<circle cx="55.1" cy="76.4" r=".32" fill="none" stroke="#f0f" stroke-width=".17"/>
<circle cx="48" cy="62.2" r=".32" fill="#f0f"/>
<circle cx="48" cy="62.2" r=".32" fill="none" stroke="#f0f" stroke-width=".17"/>
<circle cx="99.6" cy="110.2" r=".32" fill="#f0f"/>
<circle cx="99.6" cy="110.2" r=".32" fill="none" stroke="#f0f" stroke-width=".17"/>
<circle cx="99.6" cy="115.5" r=".32" fill="#f0f"/>
<circle cx="99.6" cy="115.5" r=".32" fill="none" stroke="#f0f" stroke-width=".17"/>
<circle cx="99.6" cy="117.3" r=".32" fill="#f0f"/>
<circle cx="99.6" cy="117.3" r=".32" fill="none" stroke="#f0f" stroke-width=".17"/>
<circle cx="99.6" cy="119.1" r=".32" fill="#f0f"/>
<circle cx="99.6" cy="119.1" r=".32" fill="none" stroke="#f0f" stroke-width=".17"/>
<circle cx="99.6" cy="120.9" r=".32" fill="#f0f"/>
<circle cx="99.6" cy="120.9" r=".32" fill="none" stroke="#f0f" stroke-width=".17"/>
<circle cx="62.2" cy="110.2" r=".32" fill="#f0f"/>
<circle cx="62.2" cy="110.2" r=".32" fill="none" stroke="#f0f" stroke-width=".17"/>
<circle cx="62.2" cy="128" r=".32" fill="#f0f"/>
<circle cx="62.2" cy="128" r=".32" fill="none" stroke="#f0f" stroke-width=".17"/>
<circle cx="192" cy="103.1" r=".32" fill="#f0f"/>
<circle cx="192" cy="103.1" r=".32" fill="none" stroke="#f0f" stroke-width=".17"/>
<circle cx="183.1" cy="104.9" r=".32" fill="#f0f"/>
<circle cx="183.1" cy="104.9" r=".32" fill="none" stroke="#f0f" stroke-width=".17"/>
<circle cx="192" cy="119.1" r=".32" fill="#f0f"/>
<circle cx="192" cy="119.1" r=".32" fill="none" stroke="#f0f" stroke-width=".17"/>
<circle cx="220.5" cy="128" r=".32" fill="#f0f"/>
<circle cx="220.5" cy="128" r=".32" fill="none" stroke="#f0f" stroke-width=".17"/>
<circle cx="220.5" cy="131.5" r=".32" fill="#f0f"/>
<circle cx="220.5" cy="131.5" r=".32" fill="none" stroke="#f0f" stroke-width=".17"/>
<circle cx="220.5" cy="135.1" r=".32" fill="#f0f"/>
<circle cx="220.5" cy="135.1" r=".32" fill="none" stroke="#f0f" stroke-width=".17"/>
<circle cx="220.5" cy="138.7" r=".32" fill="#f0f"/>
<circle cx="220.5" cy="138.7" r=".32" fill="none" stroke="#f0f" stroke-width=".17"/>
<circle cx="62.2" cy="188.4" r=".32" fill="#f0f"/>
<circle cx="62.2" cy="188.4" r=".32" fill="none" stroke="#f0f" stroke-width=".17"/>
<circle cx="71.1" cy="181.3" r=".32" fill="#f0f"/>
<circle cx="71.1" cy="181.3" r=".32" fill="none" stroke="#f0f" stroke-width=".17"/>
<circle cx="71.1" cy="188.4" r=".32" fill="#f0f"/>
<circle cx="71.1" cy="188.4" r=".32" fill="none" stroke="#f0f" stroke-width=".17"/>
<circle cx="62.2" cy="167.1" r=".32" fill="#f0f"/>
<circle cx="62.2" cy="167.1" r=".32" fill="none" stroke="#f0f" stroke-width=".17"/>
<text font-size="4.4" fill="#f00" x="58.7" y="180.2">NM</text>
<g font-size="1.6" fill="#000080">
<text x="85.4" y="45.9">R801</text>
<text x="87.2" y="47.7">±5%</text>
<text x="115.6" y="45">U800-1</text>
<text x="99.6" y="49.4">0201</text>
<text x="49.8" y="65.4">R803</text>
<text x="56.9" y="65.4">R802</text>
<text x="177.8" y="60.1">R806</text>
<text x="177.8" y="61.9">±5%</text>
<text x="193.8" y="60.1">0R</text>
<text x="193.8" y="61.9">0201</text>
<text x="49.8" y="67.2">NM</text>
<text x="49.8" y="70.8">0201</text>
<text x="56.9" y="67.2">NM</text>
<text x="56.9" y="70.8">0201</text>
<text x="177.8" y="81.4">R807</text>
<text x="177.8" y="83.2">±5%</text>
<text x="193.8" y="81.4">0R</text>
<text x="193.8" y="83.2">0201</text>
<text x="63.3" y="113.5">C801</text>
<text x="185" y="111.7">C803</text>
<text x="185" y="113.5">33P</text>
<text x="193.8" y="111.7">C804</text>
<text x="193.8" y="113.5">NM</text>
<text x="63.3" y="115.6">100N</text>
<text x="64" y="117">0201</text>
<text x="64" y="118.8">6.3V</text>
<text x="185" y="118.8">0201</text>
<text x="185" y="117">25V</text>
<text x="185" y="115.2">±5%</text>
<text x="193.8" y="115.2">0201</text>
<text x="64" y="120.6">±10%</text>
<text x="63.3" y="131.2">C802</text>
<text x="193.8" y="131.2">R809</text>
<text x="193.8" y="127.7">R808</text>
<text x="193.8" y="129.5">±1%</text>
<text x="209.8" y="131.2">240R</text>
<text x="209.8" y="127.7">200R</text>
<text x="209.8" y="129.5">0201</text>
<text x="63.3" y="133.3">100N</text>
<text x="64" y="134.8">0201</text>
<text x="64" y="136.6">6.3V</text>
<text x="193.8" y="133">±1%</text>
<text x="193.8" y="134.8">R810</text>
<text x="193.8" y="136.6">±1%</text>
<text x="209.8" y="134.8">240R</text>
<text x="209.8" y="133">0201</text>
<text x="209.8" y="136.6">0201</text>
<text x="64" y="138.3">±10%</text>
<text x="78.3" y="141.9">R804</text>
<text x="78.3" y="143.7">200K</text>
<text x="87.2" y="141.9">R805</text>
<text x="87.2" y="143.7">200K</text>
<text x="193.8" y="138.3">R811</text>
<text x="193.8" y="140.1">±1%</text>
<text x="209.8" y="138.3">240R</text>
<text x="209.8" y="140.1">0201</text>
<text x="78.3" y="145.5">±5%</text>
<text x="78.3" y="147.2">0201</text>
<text x="87.2" y="145.5">±5%</text>
<text x="87.2" y="147.2">0201</text>
<text x="68.7" y="167.9">J801_NM</text>
<text x="115.6" y="162.5">MSM8628</text>
<text x="68.7" y="170">BM20B-10DS-0.4V(51)</text>
</g>
<g font-size="1.6">
<text x="90.4" y="45.8">2</text>
<text x="99.1" y="45.8">10R</text>
<text x="111.5" y="53">P37</text>
<text x="159.5" y="53">AA2</text>
<text x="32" y="58.3">VREG_L6_1P8</text>
<text x="111.3" y="54.7">G20</text>
<text x="111.5" y="58.3">B27</text>
<text x="112.6" y="56.5">L6</text>
<text x="47.7" y="64.6" transform="rotate(-90 47.7 64.6)">1</text>
<text x="54.8" y="64.6" transform="rotate(-90 54.8 64.6)">1</text>
<text x="111.5" y="60.1">B35</text>
<text x="159.5" y="60.1">F1</text>
<text x="159.5" y="61.8">G6</text>
<text x="159.5" y="63.6">F3</text>
<text x="159.5" y="65.4">E2</text>
<text x="182.8" y="60.1">1</text>
<text x="191.5" y="60.1">2</text>
<text x="214.6" y="64.2">SDC1_DATA_0</text>
<text x="214.6" y="66">SDC1_DATA_1</text>
<text x="111.5" y="67.2">D33</text>
<text x="111.5" y="69">E32</text>
<text x="159.5" y="67.2">G4</text>
<text x="159.5" y="69">J2</text>
<text x="159.5" y="70.7">E4</text>
<text x="214.6" y="67.8">SDC1_DATA_2</text>
<text x="214.6" y="69.6">SDC1_DATA_3</text>
<text x="214.6" y="71.3">SDC1_DATA_4</text>
<text x="47.7" y="73.2" transform="rotate(-90 47.7 73.2)">2</text>
<text x="54.8" y="73.2" transform="rotate(-90 54.8 73.2)">2</text>
<text x="110.4" y="74.3">AU32</text>
<text x="110.5" y="76.1">AV31</text>
<text x="159.5" y="72.5">D1</text>
<text x="159.5" y="74.3">G2</text>
<text x="159.5" y="76.1">K1</text>
<text x="214.6" y="73.1">SDC1_DATA_5</text>
<text x="214.6" y="74.9">SDC1_DATA_6</text>
<text x="214.6" y="76.7">SDC1_DATA_7</text>
<text x="111.5" y="81.4">C34</text>
<text x="159.5" y="81.4">M3</text>
<text x="159.5" y="83.2">L4</text>
<text x="182.8" y="81.4">1</text>
<text x="191.5" y="81.4">2</text>
<text x="110.4" y="88.5">AN34</text>
<text x="110.6" y="86.7">AT31</text>
<text x="159.5" y="85">M5</text>
<text x="159.5" y="86.7">L2</text>
<text x="159.5" y="88.5">M1</text>
<text x="109.9" y="93.9">AW34</text>
<text x="110.4" y="92.1">AR32</text>
<text x="110.5" y="90.3">AY35</text>
<text x="110.5" y="95.6">AP33</text>
<text x="159.5" y="90.3">P1</text>
<text x="159.5" y="92.1">J26</text>
<text x="159.5" y="97.4">F21</text>
<text x="159.5" y="99.2">E22</text>
<text x="159.5" y="101">D23</text>
<text x="111.5" y="104.5">Y39</text>
<text x="159.5" y="104.5">G24</text>
<text x="111.3" y="109.9">AC2</text>
<text x="159.5" y="111.6">G28</text>
<text x="182.8" y="112.6" transform="rotate(-90 182.8 112.6)">1</text>
<text x="191.7" y="109" transform="rotate(-90 191.7 109)">1</text>
<text x="61.9" y="119.5" transform="rotate(-90 61.9 119.5)">1</text>
<text x="61.9" y="114.3" transform="rotate(-90 61.9 114.3)">2</text>
<text x="110.2" y="118.7">AM29</text>
<text x="110.6" y="115.2">AF33</text>
<text x="111.5" y="117">P33</text>
<text x="159.5" y="115.2">D27</text>
<text x="182.8" y="117.7" transform="rotate(-90 182.8 117.7)">2</text>
<text x="191.7" y="117.7" transform="rotate(-90 191.7 117.7)">2</text>
<text x="110.4" y="122.3">AN10</text>
<text x="111.8" y="120.5">J30</text>
<text x="159.5" y="125.9">B25</text>
<text x="112.3" y="127.6">U6</text>
<text x="159.5" y="127.6">A22</text>
<text x="159.5" y="129.4">AM9</text>
<text x="159.5" y="131.2">AD1</text>
<text x="198.8" y="131.2">1</text>
<text x="198.8" y="127.6">1</text>
<text x="207.5" y="131.2">2</text>
<text x="207.5" y="127.6">2</text>
<text x="61.9" y="137.2" transform="rotate(-90 61.9 137.2)">1</text>
<text x="61.9" y="132.1" transform="rotate(-90 61.9 132.1)">2</text>
<text x="111.5" y="136.5">E28</text>
<text x="111.6" y="134.7">F27</text>
<text x="159.5" y="133">AY19</text>
<text x="198.8" y="134.7">1</text>
<text x="207.5" y="134.7">2</text>
<text x="76.1" y="141" transform="rotate(-90 76.1 141)">1</text>
<text x="85" y="141" transform="rotate(-90 85 141)">1</text>
<text x="198.8" y="138.3">1</text>
<text x="207.5" y="138.3">2</text>
<text x="76.1" y="149.7" transform="rotate(-90 76.1 149.7)">2</text>
<text x="85" y="149.7" transform="rotate(-90 85 149.7)">2</text>
<text x="110.4" y="152.5">AN30</text>
<text x="110.5" y="150.7">AP29</text>
<text x="159.5" y="150.7">K3</text>
<text x="159.5" y="152.5">J4</text>
<text x="44.5" y="165">VREG_L6_1P8</text>
<text x="54.8" y="173.9">1</text>
<text x="60.1" y="169.5" transform="rotate(-90 60.1 169.5)">G1</text>
<text x="61.9" y="169.5" transform="rotate(-90 61.9 169.5)">G2</text>
<text x="68.8" y="173.9">2</text>
<text x="25.8" y="180">&lt;10&gt; JTAG_TCK</text>
<text x="26" y="176.6">&lt;10&gt; JTAG_TDI</text>
<text x="27.6" y="178.2">&lt;10&gt; JTAG_TMS</text>
<text x="54.8" y="175.6">3</text>
<text x="54.8" y="177.4">5</text>
<text x="54.8" y="179.2">7</text>
<text x="68.8" y="175.6">4</text>
<text x="68.8" y="177.4">6</text>
<text x="68.8" y="179.2">8</text>
<text x="86.6" y="178.2">JTAG_TRST_N</text>
<text x="98.7" y="178.2">&lt;10&gt;</text>
<text x="54.8" y="181">9</text>
<text x="68.8" y="181">10</text>
<text x="60.1" y="188.3" transform="rotate(-90 60.1 188.3)">G3</text>
<text x="61.9" y="188.3" transform="rotate(-90 61.9 188.3)">G4</text>
<text x="228.2" y="195.1">Title</text>
<text x="235.3" y="196.8">2013028</text>
<text x="228.2" y="200.4">Size</text>
<text x="230" y="202.2">A3</text>
<text x="235.3" y="200.4">Document Number</text>
<text x="235.3" y="202.2">&lt;Doc&gt;</text>
<text x="286.8" y="200.4">Rev</text>
<text x="288.6" y="202.2">0.1</text>
<text x="228.2" y="205.7">Date:</text>
<text x="237.4" y="205.7">Monday, December 30, 2013</text>
<text x="263.7" y="205.7">Sheet</text>
<text x="272.6" y="205.7">9</text>
<text x="278" y="205.7">of</text>
<text x="283.3" y="205.7">28</text>
</g>
<g font-size="1.6" fill="#f00">
<text x="54.8" y="59.2">&lt;2C17&gt;</text>
<text x="56.8" y="55.5">&lt;2C17&gt;</text>
<text x="62.6" y="59.2">BBCLK1_MSM_EN</text>
<text x="64.6" y="55.5">BBCLK1_USB</text>
<text x="79.7" y="59">o</text>
<text x="80.6" y="54.7" transform="rotate(180 80.6 54.7)">o</text>
<text x="164" y="59.9">MSM_SDC1_CLK</text>
<text x="58.5" y="60.8">&lt;2C17&gt;</text>
<text x="66.4" y="60.8">SLEEP_CLK</text>
<text x="80.6" y="60" transform="rotate(180 80.6 60)">o</text>
<text x="210.2" y="60" transform="rotate(180 210.2 60)">o</text>
<text x="210.2" y="61.8" transform="rotate(180 210.2 61.8)">o</text>
<text x="210.6" y="63.6" transform="rotate(180 210.6 63.6)">o</text>
<text x="210.6" y="65.4" transform="rotate(180 210.6 65.4)">o</text>
<text x="211.6" y="60.8">SDC1_CLK</text>
<text x="211.6" y="62.6">SDC1_CMD</text>
<text x="222.3" y="60.8">&lt;3C21&gt;</text>
<text x="222.8" y="62.6">&lt;3C21&gt;</text>
<text x="54.8" y="69.9">&lt;3C21&gt;</text>
<text x="56.8" y="67.9">&lt;3D17&gt;</text>
<text x="62.6" y="69.9">MSM_RESOUT_N</text>
<text x="64.6" y="67.9">MSM_RESIN_N</text>
<text x="79.7" y="69.7">o</text>
<text x="80.6" y="67.1" transform="rotate(180 80.6 67.1)">o</text>
<text x="210.6" y="67.1" transform="rotate(180 210.6 67.1)">o</text>
<text x="210.6" y="68.9" transform="rotate(180 210.6 68.9)">o</text>
<text x="210.6" y="70.7" transform="rotate(180 210.6 70.7)">o</text>
<text x="25.5" y="75.1">MODE_0</text>
<text x="27.3" y="76.8">MODE_1</text>
<text x="41.5" y="74.3" transform="rotate(180 41.5 74.3)">o</text>
<text x="41.5" y="76" transform="rotate(180 41.5 76)">o</text>
<text x="210.6" y="72.5" transform="rotate(180 210.6 72.5)">o</text>
<text x="210.6" y="74.3" transform="rotate(180 210.6 74.3)">o</text>
<text x="210.6" y="76" transform="rotate(180 210.6 76)">o</text>
<text x="52.2" y="82.3">&lt;2D17,5D17&gt;</text>
<text x="64.4" y="82.3">MSM_PS_HOLD</text>
<text x="81.5" y="82.1">o</text>
<text x="210.2" y="81.4" transform="rotate(180 210.2 81.4)">o</text>
<text x="210.2" y="83.1" transform="rotate(180 210.2 83.1)">o</text>
<text x="211.6" y="82.2">SDC2_CLK</text>
<text x="211.6" y="83.9">SDC2_CMD</text>
<text x="222.3" y="82.2">&lt;2C9,4A26&gt;</text>
<text x="222.8" y="83.9">&lt;4A26&gt;</text>
<text x="66.4" y="87.5">JTAG_SRST_N</text>
<text x="69.9" y="89.3">JTAG_TCK</text>
<text x="82.4" y="86.7" transform="rotate(180 82.4 86.7)">o</text>
<text x="82.4" y="88.5" transform="rotate(180 82.4 88.5)">o</text>
<text x="209.3" y="85.7">o</text>
<text x="209.3" y="87.5">o</text>
<text x="209.3" y="89.2">o</text>
<text x="215.2" y="85.9">SDC2_DATA0</text>
<text x="215.2" y="87.7">SDC2_DATA1</text>
<text x="215.2" y="89.5">SDC2_DATA2</text>
<text x="227.8" y="85.9">&lt;4B26&gt;</text>
<text x="227.8" y="87.7">&lt;4A26&gt;</text>
<text x="227.8" y="89.5">&lt;4A26&gt;</text>
<text x="69.7" y="93">JTAG_TDO</text>
<text x="69.9" y="94.6">JTAG_TMS</text>
<text x="69.9" y="91.1">JTAG_TDI</text>
<text x="81.5" y="92.8">o</text>
<text x="82.4" y="93.8" transform="rotate(180 82.4 93.8)">o</text>
<text x="82.4" y="95.6" transform="rotate(180 82.4 95.6)">o</text>
<text x="82.4" y="90.3" transform="rotate(180 82.4 90.3)">o</text>
<text x="209.3" y="91">o</text>
<text x="215.2" y="91.2">SDC2_DATA3</text>
<text x="227.8" y="91.2">&lt;2B9,4A26&gt;</text>
<text x="68.2" y="96.4">JTAG_TRST_N</text>
<text x="211.1" y="98.1">o</text>
<text x="211.1" y="99.9">o</text>
<text x="217" y="98.3">USB_DM</text>
<text x="217" y="100.1">USB_DP</text>
<text x="225.7" y="100.1">&lt;5D27&gt;</text>
<text x="225.8" y="98.3">&lt;5D27&gt;</text>
<text x="212.8" y="105.2">o</text>
<text x="213.7" y="102.7" transform="rotate(180 213.7 102.7)">o</text>
<text x="215.2" y="103.5">PMIC_SPMI_CLK</text>
<text x="218.7" y="105.5">PMIC_SPMI_DATA</text>
<text x="231.2" y="103.5">&lt;2C9,4A26&gt;</text>
<text x="234.9" y="105.5">&lt;2C9,4A26&gt;</text>
<text x="17.6" y="110.6">&lt;2C17&gt;</text>
<text x="25.5" y="110.6">VREF_LPDDR2</text>
<text x="39.7" y="109.8" transform="rotate(180 39.7 109.8)">o</text>
<text x="14.1" y="128.4">&lt;2C17&gt;</text>
<text x="21.9" y="128.4">VREF_LDO_MPP_3</text>
<text x="39.7" y="127.6" transform="rotate(180 39.7 127.6)">o</text>
<text x="44.2" y="176.4">o</text>
<text x="45" y="179.2" transform="rotate(180 45 179.2)">o</text>
<text x="45" y="177.4" transform="rotate(180 45 177.4)">o</text>
<text x="81.3" y="176.4">o</text>
<text x="81.3" y="174.6">o</text>
<text x="82.5" y="177.4" transform="rotate(180 82.5 177.4)">o</text>
<text x="84.5" y="176.6">JTAG_SRST_N</text>
<text x="96.8" y="176.6">&lt;10&gt;</text>
<text x="29.4" y="181.9">&lt;10&gt; JTAG_TDO</text>
<text x="43.8" y="181.7">o</text>
</g>
<g font-size="1.6" fill="#004080">
<text x="116.5" y="54.1">WCN_XO</text>
<text x="116.5" y="55.8">USB_HS2_SYSCLK</text>
<text x="116.5" y="57.6">CXO</text>
<text x="116.5" y="59.4">CXO_EN</text>
<text x="154.2" y="54.1">NC3</text>
<text x="116.5" y="61.2">SLEEP_CLK</text>
<text x="146.3" y="64.7">SDC1_DATA_0</text>
<text x="148.7" y="62.9">SDC1_CMD</text>
<text x="149.2" y="61.2">SDC1_CLK</text>
<text x="116.5" y="68.3">RESIN_N</text>
<text x="116.5" y="70.1">RESOUT_N</text>
<text x="146.3" y="66.5">SDC1_DATA_1</text>
<text x="146.3" y="68.3">SDC1_DATA_2</text>
<text x="146.3" y="70.1">SDC1_DATA_3</text>
<text x="146.3" y="71.8">SDC1_DATA_4</text>
<text x="116.5" y="75.4">MODE_0</text>
<text x="116.5" y="77.2">MODE_1</text>
<text x="146.3" y="73.6">SDC1_DATA_5</text>
<text x="146.3" y="75.4">SDC1_DATA_6</text>
<text x="146.3" y="77.2">SDC1_DATA_7</text>
<text x="116.5" y="82.5">PS_HOLD</text>
<text x="149.2" y="82.5">SDC2_CLK</text>
<text x="116.5" y="87.8">SRST_N</text>
<text x="116.5" y="89.6">TCK</text>
<text x="146.3" y="86.1">SDC2_DATA_0</text>
<text x="146.3" y="87.8">SDC2_DATA_1</text>
<text x="146.3" y="89.6">SDC2_DATA_2</text>
<text x="148.7" y="84.3">SDC2_CMD</text>
<text x="116.5" y="91.4">TDI</text>
<text x="116.5" y="93.2">TDO</text>
<text x="116.5" y="95">TMS</text>
<text x="146.3" y="91.4">SDC2_DATA_3</text>
<text x="153" y="93.2">RSVD</text>
<text x="116.5" y="96.7">TRST_N</text>
<text x="146.8" y="98.5">USB_HS2_DM</text>
<text x="147.1" y="100.3">USB_HS2_DP</text>
<text x="116.5" y="105.6">VREF_DQ</text>
<text x="144.9" y="105.6">USB_HS2_VBUS</text>
<text x="147.7" y="102.1">USB_HS2_ID</text>
<text x="116.5" y="111">VREF_CA</text>
<text x="144.6" y="112.7">PMIC_SPMI_CLK</text>
<text x="116.5" y="116.3">EBI0_VREF_D0</text>
<text x="116.5" y="118.1">EBI0_VREF_D1</text>
<text x="116.5" y="119.8">EBI0_VREF_D2</text>
<text x="143.5" y="116.3">PMIC_SPMI_DATA</text>
<text x="116.5" y="121.6">EBI0_VREF_D3</text>
<text x="116.5" y="123.4">EBI0_VREF_CA</text>
<text x="116.5" y="128.7">VREF_APC_MPM</text>
<text x="144.8" y="130.5">EBI0_CAL_REXT</text>
<text x="145" y="128.7">USB_HS2_REXT</text>
<text x="153.8" y="127">GND</text>
<text x="116.5" y="135.8">RSVD1</text>
<text x="116.5" y="137.6">RSVD2</text>
<text x="149.9" y="132.3">EBI0_ZQ0</text>
<text x="149.9" y="134.1">EBI0_ZQ1</text>
<text x="116.5" y="151.8">NC1</text>
<text x="116.5" y="153.6">NC2</text>
<text x="154.2" y="151.8">NC4</text>
<text x="154.2" y="153.6">NC5</text>
<text x="57.8" y="175">1</text>
<text x="57.8" y="176.7">3</text>
<text x="57.8" y="178.5">5</text>
<text x="61.3" y="176.1" transform="rotate(-90 61.3 176.1)">GND1</text>
<text x="63" y="176.1" transform="rotate(-90 63 176.1)">GND2</text>
<text x="65.8" y="175">2</text>
<text x="65.8" y="176.7">4</text>
<text x="65.8" y="178.5">6</text>
<text x="57.8" y="180.3">7</text>
<text x="57.8" y="182.1">9</text>
<text x="61.3" y="184" transform="rotate(-90 61.3 184)">GND3</text>
<text x="63" y="184" transform="rotate(-90 63 184)">GND4</text>
<text x="64.9" y="182.1">10</text>
<text x="65.8" y="180.3">8</text>
</g>
<g font-size="1.6" fill="#000040">
<text x="85.4" y="173.6">JTAG_PS_HOLD</text>
<text x="99.6" y="172.1">&lt;10&gt;</text>
</g>
<text font-size="1.6" fill="#00f" x="60.5" y="179">socket</text>
<g font-size="1.3">
<text x="30.8" y="1.3">5</text>
<text x="88.9" y="1.3">4</text>
<text x="146.9" y="1.3">3</text>
<text x="205" y="1.3">2</text>
<text x="263.1" y="1.3">1</text>
<text x=".5" y="28.4">D</text>
<text x="292.6" y="28.4">D</text>
<text x=".5" y="79.5">C</text>
<text x="292.6" y="79.5">C</text>
<text x=".5" y="130.6">B</text>
<text x="292.6" y="130.6">B</text>
<text x=".5" y="181.7">A</text>
<text x="292.6" y="181.7">A</text>
<text x="30.8" y="207.4">5</text>
<text x="88.9" y="207.4">4</text>
<text x="146.9" y="207.4">3</text>
<text x="205" y="207.4">2</text>
<text x="263.1" y="207.4">1</text>
</g>
</svg>
